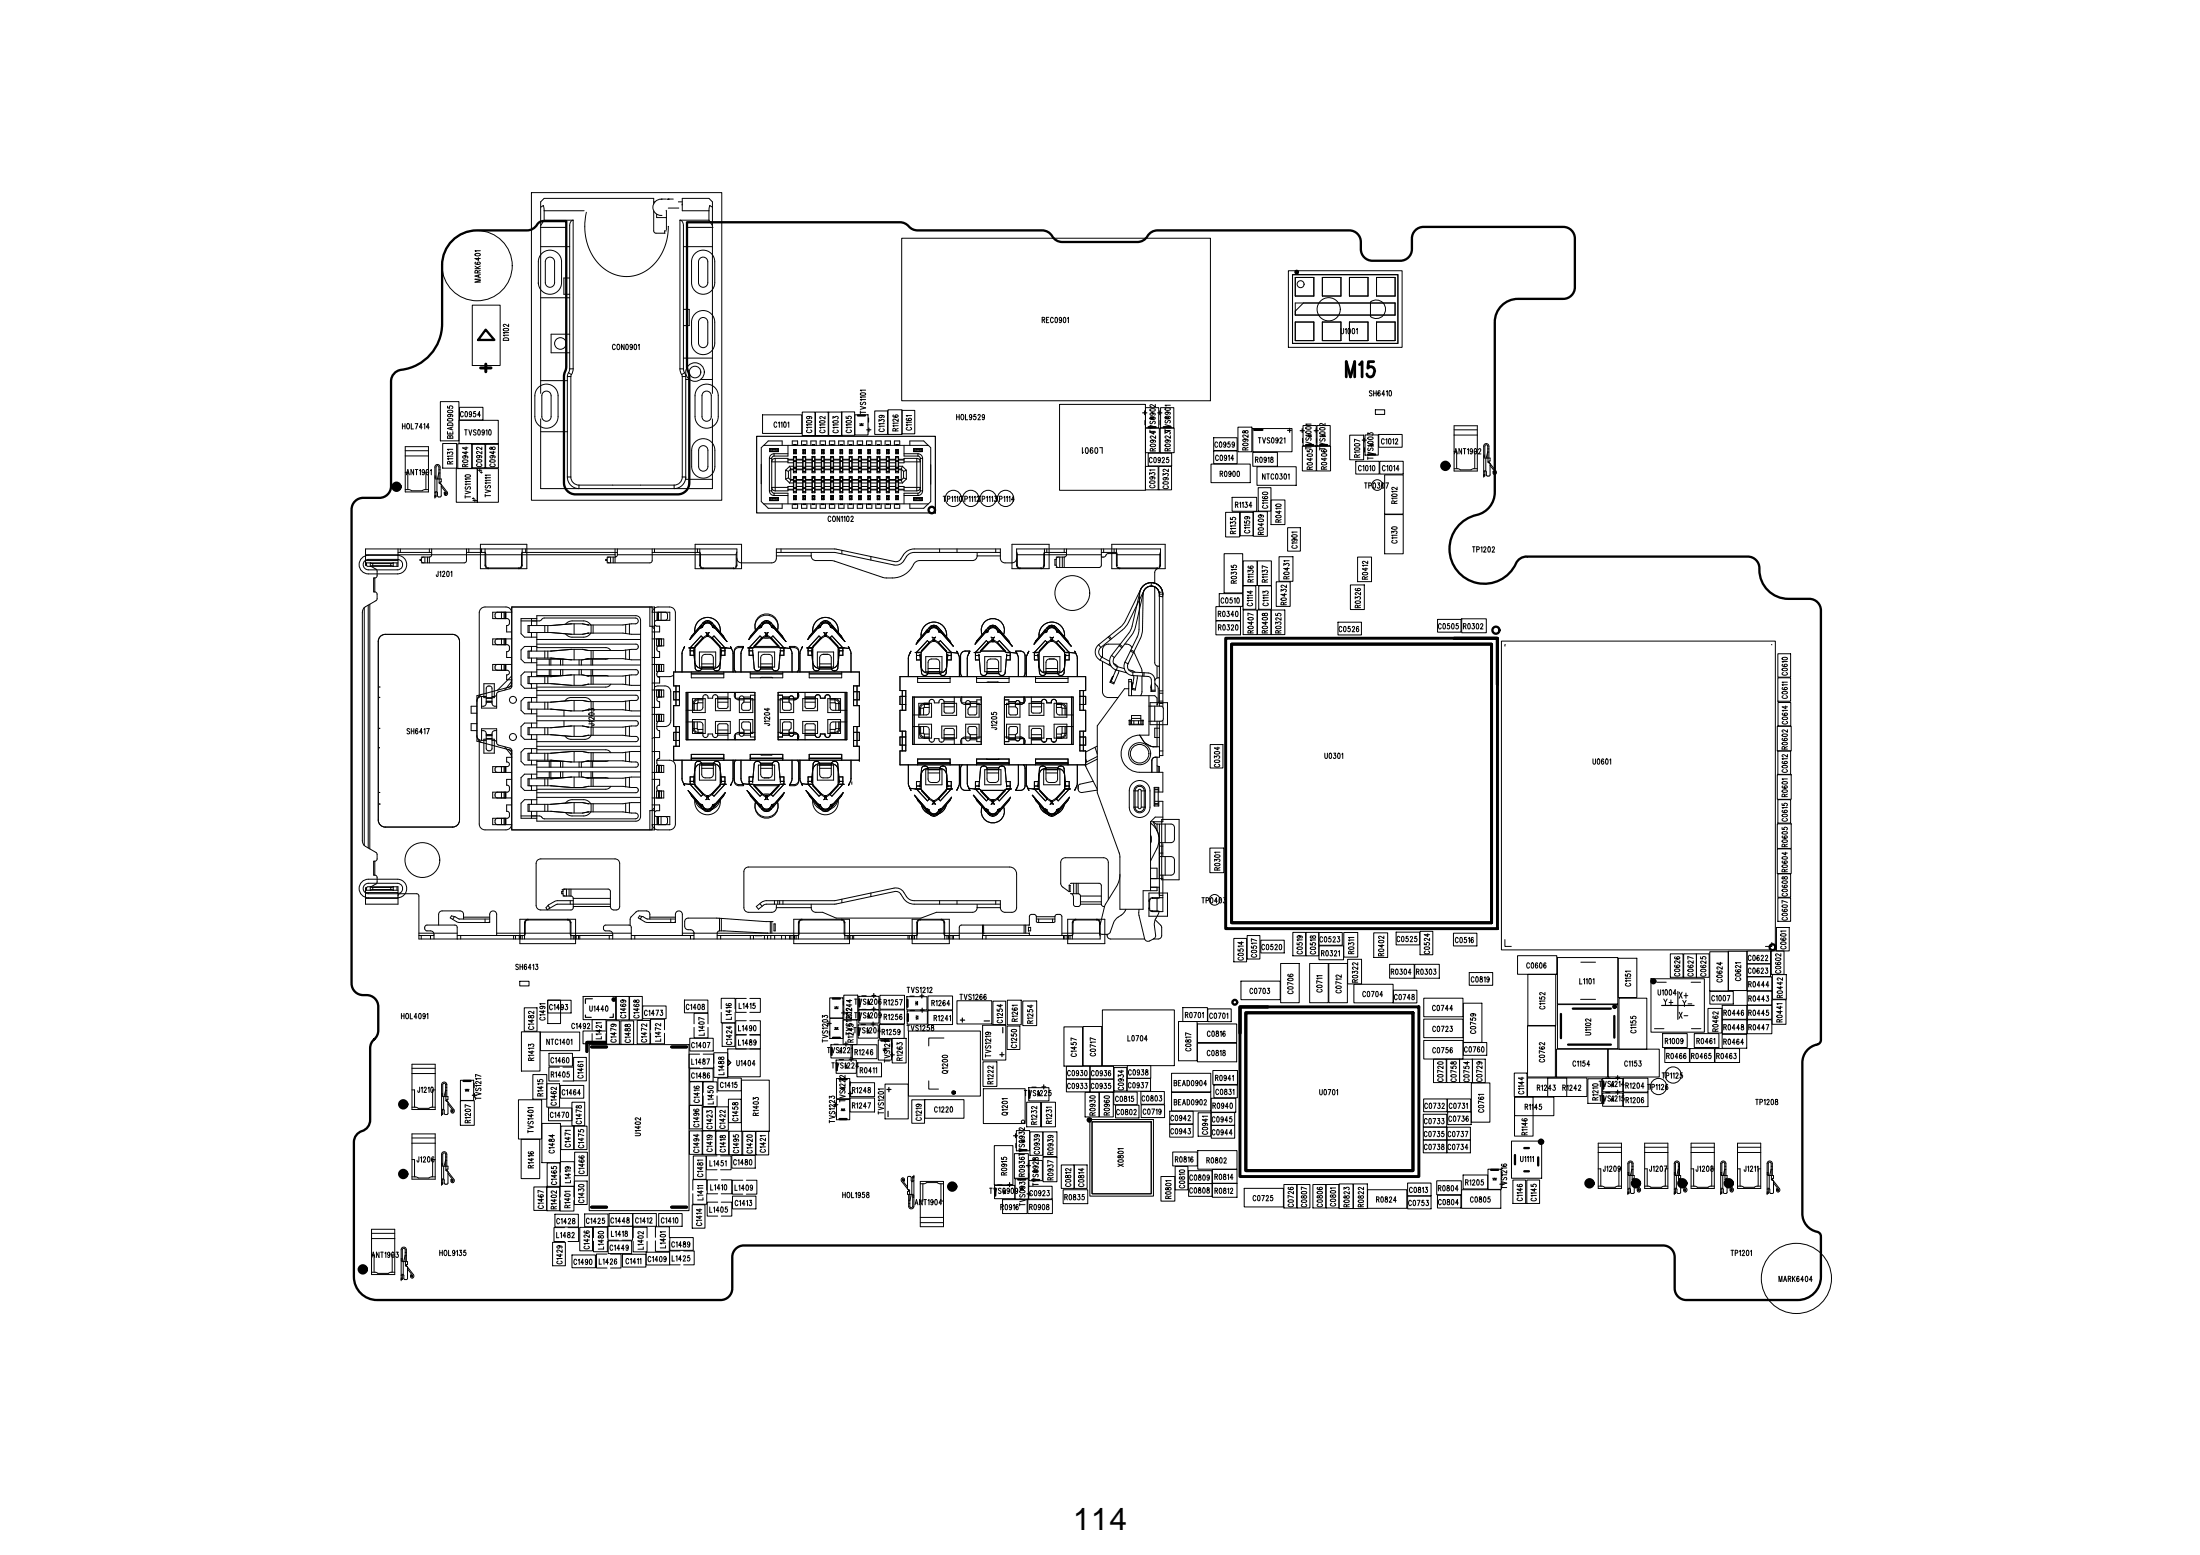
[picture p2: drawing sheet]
<svg xmlns="http://www.w3.org/2000/svg" width="297mm" height="210mm" viewBox="0 0 297 210" stroke-linecap="round" stroke-linejoin="round" font-family="sans-serif">
<path d="M60.8 32.8a4.7 4.7 0 0 1 3.6-1.7h6.8a1.71 1.71 0 0 0 1.5-1l.6-.3h3.2v19.7l-.4 1.3v14.4a1.57 1.57 0 0 0 1.6 1.5h13.8a1.57 1.57 0 0 0 1.6-1.5v-14.4l-.3-1.3v-19.5h28.7a1.82 1.82 0 0 1 1.4 .8l.6 .3h.4h16.8a1.82 1.82 0 0 1 1.6 1.1l.7 .4 .4 .1h10.2a1.82 1.82 0 0 0 1.6-1.1l.7-.4 .4-.1h25.9a1.57 1.57 0 0 1 1.5 1.6 2.13 2.13 0 0 0 .7 2.2l.4 .2 .5 .1h3.8a1.57 1.57 0 0 0 1.5-1.6v-1.4a1.57 1.57 0 0 1 1.6-1.6h18.9a1.57 1.57 0 0 1 1.5 1.6v6.6a1.57 1.57 0 0 1-1.5 1.5h-6.1a3.1 3.1 0 0 0-3.2 3.2v23a3.1 3.1 0 0 1-2.4 3 4.7 4.7 0 0 0-2.5 7.7 4.7 4.7 0 0 0 8-1.5 1.57 1.57 0 0 1 1.2-.6h29.9a1.59 1.59 0 0 1 1.5 1.8 3.9 3.9 0 0 0 4 3.9h2.8a1.57 1.57 0 0 1 1.6 1.6v58l-.3 .5-.2 .1a2.51 2.51 0 0 0-2.1 2.5v20.3a2.66 2.66 0 0 0 2.3 2.6l.3 .5v5.5a3.1 3.1 0 0 1-3.2 3.1h-15a1.57 1.57 0 0 1-1.6-1.6v-4.2a1.57 1.57 0 0 0-1.6-1.6h-124.1a1.57 1.57 0 0 0-1.5 1.6v4.2a1.57 1.57 0 0 1-1.6 1.6h-46.4a3.1 3.1 0 0 1-3.1-3.1v-18.2a1.77 1.77 0 0 1 1.4-1.7 1.57 1.57 0 0 0 .8-1.3v-9.7a1.82 1.82 0 0 1 .8-1.5l.2-.6 .1-.3v-3.2a1.66 1.66 0 0 0-2.1-1.6 1.57 1.57 0 0 1-1.5-1.5v-64a1.57 1.57 0 0 1 1.5-1.6h2.2a1.57 1.57 0 0 0 1.6-1.6v-14.1a1.57 1.57 0 0 1 1.4-1.6 6.3 6.3 0 0 0 5.5-6.2v-7.9a4.7 4.7 0 0 1 1.1-3zM65.6 44.5l1.1 1.4h-2.1zM169.3 58h1.1M112.4 134.8h1M122.6 136.9v.9M211.7 141h5.8" fill="none" stroke="#000" stroke-width=".31"/>
<g fill="none" stroke="#000" stroke-width=".14">
<path d="M121.7 32.2h41.7v21.9h-41.7zM63.8 41.2h3.7v8.1h-3.7zM65.6 60h1.7v3.1h-1.7zM108.2 59.5h.7M108.3 55.6h1.7v3.2h-1.7zM119.9 55.3h1.9v3.3h-1.9zM121.8 55.4h1.7v3.2h-1.7zM143.1 54.6h11.6v11.6h-11.6zM154.7 55h1.7v2.8h-1.7zM155.3 56.5h.5M155.3 56.4l.4-.1 .3 .1a.42 .42 0 0 1-.7 0zM155.3 55.2h.4l.3 .1a.42 .42 0 0 1-.7 0z"/>
<path d="M155.3 56.3h.5l-.3 .2zM155.4 56.9l-.1 .1 .1 .2h.1l.1-.2a.19 .19 0 0 1 .3-.1 .19 .19 0 0 1 0 .3M155.5 55.7l.2 .1a.18 .18 0 0 1-.2 .3 .18 .18 0 0 1-.1-.3h.5l.1 .1-.1 .1M156 54.6v.3l-.5-.3a.16 .16 0 0 0-.2 .1 .16 .16 0 0 0 .1 .2M156.7 57.8h1.8v3.3h-1.8zM156.7 55h1.8v2.8h-1.8zM163.9 59.1h3.1v1.7h-3.1zM169.1 57.8h5.3v3.2h-5.3zM175.9 57.4h1.8v2.8h-1.8zM177.8 57.4h1.8v2.8h-1.8zM182.2 58.7h1.9v3.4h-1.9zM185.7 55.3h1.3v.6h-1.3z"/>
<path d="M186.2 58.6h3.1v1.8h-3.1zM62.5 63v-.2l.1-.1h.2v.3M62.9 60.3v.4l-.4-.2M62.9 60.9v.4l-.4-.2M103.1 68h22.3M103.1 60.1h22.3M115.7 68.6h.8M117 68.6h.7M118.3 68.6h.7M154.7 63h1.7v3.1h-1.7zM155 61.2h3.2v1.7h-3.2zM156 60.5l-.4 .2"/>
<path d="M156.5 63h1.7v3.1h-1.7zM163.5 62.6h5.3v2.6h-5.3zM163.9 60.9h3.1v1.7h-3.1zM165.3 74.7h2.5v5.3h-2.5zM166.4 67.1h3.3v1.9h-3.3zM167.8 79.1h1.8v3.1h-1.8zM167.8 75.7h1.9v3.3h-1.9zM169.1 61.1h3.4v1.8h-3.4zM169.7 63h5.3v2.5h-5.3zM169.8 75.7h1.9v3.3h-1.9zM169.9 65.8h1.7v3.2h-1.7zM169.9 79.1h1.8v3.1h-1.8z"/>
<path d="M171.6 67.5h1.9v3.3h-1.9zM176.8 63.4v-.3h-.3v.3h.7M177.2 63l-.4 .2M183 62.3h3.2v1.7h-3.2zM183.3 75.2h1.9v3.3h-1.9zM186.3 62.3h3.2v1.7h-3.2zM187 69.5h2.5v5.3h-2.5zM187 64.1h2.5v5.3h-2.5zM167.8 82.3h1.9v3.4h-1.9zM240 114.6h1.8v3.3h-1.8zM56.6 126.8h91.9M70.4 139.3h2.5v5.3h-2.5z"/>
<path d="M78.7 134.5h4.4v3.1h-4.4zM79.3 138.3v-.1a.16 .16 0 0 1 .3 0 .16 .16 0 0 1 0 .2l-.3 .5h.3M79.6 135.8v.5l.2 .2 .1-.1 .1-.6M79.9 139v-1.4h1.9v1.4M80.2 135.9l.1-.1v.7M81.2 138.1h-.7l.1 .1M81.2 138.4v.4l-.5-.3a.16 .16 0 0 0-.2 0 .16 .16 0 0 0 .1 .2M81.9 137.8h1.7v3.1h-1.7zM83.8 137.8h1.7v3.2h-1.7zM87.8 139v-1.4h1.9v1.4M87.8 139.5v1.4h1.9v-1.4M93.7 138.2v-1.4h1.9v1.4"/>
<path d="M93.7 138.7v1.4h1.9v-1.4M97.5 138.1h1.7v3.1h-1.7zM98 137.6h.7M100.8 139.7h-1.5v1.9h1.5M100.8 137.8h-1.5v1.9h1.5M101.2 139.7h1.5v1.9h-1.5M101.2 137.8h1.5v1.9h-1.5M112 134.7h1.8v2.7h-1.8zM112.7 135.9h.5M112.7 136.2l.2-.3 .3 .3zM115.9 134.5h2.8v1.8h-2.8zM119.7 139.1l.1-.2v.8"/>
<path d="M120 139.1l.1-.1a.16 .16 0 0 1 .2 0 .16 .16 0 0 1 0 .2l-.3 .5h.4M120.9 138.9h-.2l-.1 .4a.19 .19 0 0 1 .3 0 .19 .19 0 0 1 0 .3 .19 .19 0 0 1-.3-.1M121.5 139.2l-.1 .2a.18 .18 0 0 1-.2-.2 .18 .18 0 0 1 .3-.1l-.1 .5-.1 .1-.1-.1M122.5 136.5h2.7v1.8h-2.7zM123.7 137.3l.2-.2v.5zM123.7 137.1v.5M129.2 135.1h4.7v3.1h-4.7zM134.1 135.1h1.7v3.2h-1.7zM143.7 138.6h2.5v5.3h-2.5zM146.2 138.6h2.5v5.3h-2.5zM159.1 137.9h2.5v5.3h-2.5zM162.3 121.2h.3"/>
<path d="M162.4 121.2v.7M165.2 121.2h.3l-.2 .2a.22 .22 0 0 1 .2 .4 .2 .2 0 0 1-.3 0M166.6 126.7h1.7v3.1h-1.7zM168.4 126.3h1.7v3.2h-1.7zM174.6 125.9h1.7v3.1h-1.7zM176.9 127.3v.2l.3 .1a.19 .19 0 0 1 .1-.3 .19 .19 0 0 1 .2 0 .19 .19 0 0 1 0 .3M176.9 127.9l.4-.1 .3 .2a.42 .42 0 0 1-.7 0zM176.9 126.4v.2h.3a.23 .23 0 0 1 .2-.3 .23 .23 0 0 1 .2 .3 .29 .29 0 0 1-.3 0 .29 .29 0 0 1-.1-.2zM177.1 128.4a.2 .2 0 0 0-.2 .3 .2 .2 0 0 0 .3 .1h.2a.2 .2 0 0 0 .2-.1 .2 .2 0 0 0-.1-.3M177.6 126.9h-.7l.1 .1M181.4 125.9h1.9v3.3h-1.9zM182.8 126.5h-.7l.1 .2"/>
<path d="M185.5 125.9h1.9v3.3h-1.9zM191.7 125.7h1.8v3.2h-1.8zM224.5 139.5h3.3v1.9h-3.3zM225.5 128.8h1.7v3.1h-1.7zM227.3 128.8h1.7v3.1h-1.7zM228.3 132.6h1.3M228.8 139.5h3.3v1.9h-3.3zM229 128.8h1.8v3.1h-1.8zM230.8 128.5h2.6v5.3h-2.6zM231.5 134.6a.2 .2 0 0 0-.3-.2 .2 .2 0 0 0-.1 .3v.1a.2 .2 0 0 0 .1 .3 .2 .2 0 0 0 .3-.2M232.5 139.6h3.3v1.9h-3.3zM232.5 137.7h3.4v1.8h-3.4z"/>
<path d="M233.4 128.4h2.5v5.3h-2.5zM235.9 137.7h3.3v1.8h-3.3zM238.7 132.5v.7M239.8 130.5l.3-.1 .3 .2a.42 .42 0 0 1-.7 0zM239.8 129.9l-.1 .1a.43 .43 0 0 0 .7 0 .21 .21 0 0 0-.2-.1 .21 .21 0 0 0-.2 .2l.2 .1M240 132.7h.7M240 121.2h1.8v3.2h-1.8zM240.6 127.7a.2 .2 0 0 0-.2 .3 .2 .2 0 0 0 .3 .1h.2a.2 .2 0 0 0 .2-.1 .2 .2 0 0 0-.1-.3M240.7 132v.3l-.5-.3a.16 .16 0 0 0-.2 .1 .16 .16 0 0 0 .1 .2M64.9 145.3l-.7-.3v.4M71.9 145.1h1.9v3.3h-1.9zM73.2 151.6h2.5v5.3h-2.5z"/>
<path d="M74.4 144.7v.7M75.5 144h-1.4v1.9h1.4M75.7 152h1.8v3.2h-1.8zM76 144h1.4v1.9h-1.4M76.5 142.8h.1a.42 .42 0 0 1 0 .7l-.1-.3zM77 159.4v.3M77.4 142.7h1.8v3.2h-1.8zM77.5 152h1.8v3.2h-1.8zM77.6 155.5h1.7v3.2h-1.7zM78 151.3a.2 .2 0 0 0-.2 .3 .2 .2 0 0 0 .3 .1h.1a.2 .2 0 0 0 .3-.1 .2 .2 0 0 0-.2-.3M78.4 147.6h-.4l.2-.5v.7M93.6 156h1.7v3.2h-1.7z"/>
<path d="M93.7 145a.2 .2 0 0 0-.2-.2 .2 .2 0 0 0-.1 .3v.2a.2 .2 0 0 0 .1 .2 .2 .2 0 0 0 .2-.1M94.5 142.3h-1.5v1.9h1.5M94.9 152.7h1.7v3.1h-1.7zM94.9 147.5v-1.5h1.9v1.5M94.9 147.9v1.5h1.9v-1.5M94.9 142.3h1.5v1.9h-1.5M95.6 152a.2 .2 0 0 0-.2 .2 .2 .2 0 0 0 .3 .2h.2a.2 .2 0 0 0 .3-.2 .2 .2 0 0 0-.2-.2M96.4 143.5v-1.4h1.9v1.4M96.4 144v1.4h1.9v-1.4M96.7 152.7h1.7v3.2h-1.7zM96.9 159.3h-1.4v1.8h1.4M97.4 152a.2 .2 0 0 0-.2 .2 .2 .2 0 0 0 .3 .1h.1a.2 .2 0 0 0 .3-.1 .2 .2 0 0 0-.2-.2"/>
<path d="M97.4 159.3h1.4v1.8h-1.4M97.6 146.3a.2 .2 0 0 0-.2-.2 .2 .2 0 0 0-.1 .3v.1a.2 .2 0 0 0 .1 .3 .2 .2 0 0 0 .2-.2M98.8 156h3.2v1.7h-3.2zM99.5 146.1h-.3v.3a.19 .19 0 0 1 .3 .1 .19 .19 0 0 1-.1 .2 .19 .19 0 0 1-.2 0M100.1 145.8h3.8v6.9h-3.8zM100.3 152.7h1.7v3.2h-1.7zM100.3 159.3h-1.4v1.9h1.4M100.8 159.3h1.4v1.9h-1.4M102.1 152.7h1.7v3.2h-1.7zM112.9 143.1h2.7v1.8h-2.7zM114.8 148.2h3.3v1.9h-3.3zM114.8 146.2h3.3v1.8h-3.3z"/>
<path d="M115.1 141h3.3v1.9h-3.3zM115.7 143.5h3.3v1.9h-3.3zM119.3 148.5h-.7l.1 .1M119.3 147.9v.4l-.4-.3a.16 .16 0 0 0-.3 0 .16 .16 0 0 0 .1 .2h.1M119.4 143v.4M119.4 143.2h.7M119.5 146.3h3.1v4.7h-3.1zM124.9 148.4h5.3v2.5h-5.3zM132.8 147h5.6v4.7h-5.6zM133.1 142.3v.4M134.3 154.6h2.5v5.3h-2.5zM137 155.7h1.8v3.3h-1.8z"/>
<path d="M137.6 155.7v.3M138.6 148.8h1.9v3.3h-1.9zM138.9 146.8h2.7v1.8h-2.7zM139.6 154v-.3l.3 .2a.2 .2 0 0 1 .3-.2 .2 .2 0 0 1 0 .4M139.7 154.9l.3-.1 .4 .2a.42 .42 0 0 1-.8 0zM139.8 155.4a.2 .2 0 0 0-.2 .3 .2 .2 0 0 0 .3 .1h.2a.2 .2 0 0 0 .2-.1 .2 .2 0 0 0-.1-.3M139.9 153.2h.1a.18 .18 0 0 1-.2 .3 .18 .18 0 0 1-.1-.3h.6l.1 .2-.2 .1M139.9 154.3l.1 .1a.18 .18 0 0 1-.2 .2 .18 .18 0 0 1-.1-.3l.6 .1 .1 .1-.2 .1M140.6 148.8h1.9v3.3h-1.9zM144 143.9h3.1v1.7h-3.1zM144 145.7h3.1v1.7h-3.1zM144 159.8a.2 .2 0 0 0-.1 .2 .2 .2 0 0 0 .2 .2h.2a.2 .2 0 0 0 .3-.2 .2 .2 0 0 0-.2-.2"/>
<path d="M144.5 144.7a.2 .2 0 0 0-.2-.2 .2 .2 0 0 0-.2 .3v.1a.2 .2 0 0 0 .2 .3 .2 .2 0 0 0 .2-.2M144.5 146.4a.2 .2 0 0 0-.2-.2 .2 .2 0 0 0-.2 .3v.2a.2 .2 0 0 0 .2 .3 .2 .2 0 0 0 .2-.2M144.8 144.5h.1a.42 .42 0 0 1 0 .7l-.2-.3zM144.8 146.3l.1-.1a.42 .42 0 0 1 0 .8l-.2-.4zM145.6 144.7v.2a.18 .18 0 0 1-.3-.2 .18 .18 0 0 1 .3-.1v.6h-.2l-.1-.1M145.6 146.5v.1a.18 .18 0 0 1-.3-.2 .18 .18 0 0 1 .3-.1v.6l-.2 .1-.1-.1M145.9 144.5h.3l-.2 .3a.2 .2 0 0 1 .2 .3 .2 .2 0 0 1-.3 0M145.9 146.2h.3l-.2 .3a.2 .2 0 0 1 .2 .3 .2 .2 0 0 1-.3 0M146.5 146.2h.3l-.2 .3a.2 .2 0 0 1 .2 .3 .2 .2 0 0 1-.4 0M146.5 144.5h.1a.42 .42 0 0 1 0 .7l-.2-.3zM147.2 145.7h3.1v1.7h-3.1zM148 146.3l.1-.1a.42 .42 0 0 1 0 .8l-.2-.4z"/>
<path d="M148.8 146.5l-.1 .1a.18 .18 0 0 1-.2-.2 .18 .18 0 0 1 .3-.1l-.1 .6-.1 .1-.1-.1M150.4 147.4h3.1v1.7h-3.1zM152.2 145.6h3.1v1.7h-3.1zM154 147.3h3.2v1.8h-3.2zM155.5 149.7h.4M157.9 150h3.2v1.7h-3.2zM157.9 151.8h3.2v1.7h-3.2zM158.2 147.5h5.3v2.5h-5.3zM158.2 144.9h5.3v2.5h-5.3zM158.3 155.5h3.4v1.9h-3.4zM158.5 148.8h.3l.1 .1-.1 .2h-.3M158.7 157.4h1.7v3.2h-1.7z"/>
<path d="M159.1 149.1h.3M159.1 148.8h.2M173.3 159.9h1.8v3.2h-1.8zM175.1 159.9h1.8v3.2h-1.8zM177.3 159.9h1.7v3.2h-1.7zM179.1 159.9h1.7v3.2h-1.7zM180.8 159.8h1.9v3.3h-1.9zM193.8 141.6a.2 .2 0 0 0-.2-.2 .2 .2 0 0 0-.2 .3v.2a.2 .2 0 0 0 .2 .2 .2 .2 0 0 0 .2-.1M195.4 153.9h3.1v1.7h-3.1zM195.4 152.2h3.1v1.7h-3.1zM195.4 148.3h3.2v1.8h-3.2zM195.5 150.1h3.1v1.7h-3.1z"/>
<path d="M196.7 154.5h.3M196.7 152.7h.3M196.8 150.7h.3M196.8 148.9h.4M197.5 158.6h3.4v1.9h-3.4zM197.6 140.7h3.1v1.8h-3.1zM197.8 152.7h.4M204.3 159.3h1.7v3.1h-1.7zM204.5 148.1h5.3v2.5h-5.3zM206.1 159.3h1.8v3.1h-1.8zM206.2 145.5h5.3v2.5h-5.3zM209 145.5h5.3v2.5h-5.3z"/>
<path d="M210.2 141.6h6.9v3.8h-6.9zM214.4 145.6h1.9v3.3h-1.9zM216.4 147.5h2.7v1.8h-2.7zM217.1 141.6h6.9v3.8h-6.9zM219.2 145.5h3.3v1.9h-3.3zM219.2 147.5h3.3v1.9h-3.3zM222.5 146.4h.3M224.8 141.5h3.3v1.9h-3.3zM228.2 141.5h3.3v1.9h-3.3zM231.5 141.5h3.4v1.9h-3.4zM231.8 142.5h.3v-.3h-.3v.7M232 142.5l.1 .4"/>
<path d="M232.4 142.2h.1a.42 .42 0 0 1 0 .7l-.1-.3zM233.3 142.7h-.4l.3-.5v.7M233.8 142.3l-.1-.1a.44 .44 0 0 0 0 .7 .21 .21 0 0 0 .1-.2 .21 .21 0 0 0-.2-.2l-.1 .2M234.1 142.2h.3l-.1 .3a.2 .2 0 0 1 .1 .3 .2 .2 0 0 1-.3 0M74.6 167.7h1.7v3.2h-1.7zM76.2 165.7h-1.4v1.9h1.4M76.7 165.7h1.4v1.9h-1.4M77.2 169.4h3.2v1.7h-3.2zM80.1 167.1v-1.5h1.9v1.5M80.1 167.5v1.5h1.9v-1.5M82 169.3h-1.5v1.9h1.5M82.1 167.5h3.2v1.7h-3.2z"/>
<path d="M82.4 169.3h1.5v1.9h-1.5M83.5 165.5h-1.4v1.9h1.4M84 165.5h1.4v1.9h-1.4M84 169.3h3.2v1.7h-3.2zM85.5 167.1v-1.4h1.9v1.4M85.5 167.6v1.4h1.9v-1.4M86.2 164.6a.2 .2 0 0 0-.3-.2 .2 .2 0 0 0-.1 .3v.1a.2 .2 0 0 0 .1 .3 .2 .2 0 0 0 .3-.2M86.4 164.5l.1-.1v.7M87.1 164.9h-.3l.2-.5v.7M87.2 169h3.2v1.8h-3.2zM87.4 164.5l.1-.1v.7M87.7 164.6l.1-.2a.16 .16 0 0 1 .2 0 .16 .16 0 0 1 0 .3l-.3 .4h.4"/>
<path d="M88.5 167v-1.4h1.9v1.4M88.5 167.5v1.4h1.9v-1.4M89.7 164.6a.2 .2 0 0 0-.3-.2 .2 .2 0 0 0-.1 .3v.1a.2 .2 0 0 0 .1 .3 .2 .2 0 0 0 .3-.2M89.9 164.5l.1-.1v.7M90.4 167.1h3.2v1.7h-3.2zM90.6 164.9h-.4l.3-.5v.7M90.8 169.5v.7h.3M90.8 164.5l.2-.1v.7M91.3 164.4a.42 .42 0 0 1 0 .7l-.1-.3zM91.3 169.6l.1-.1v.7M91.8 168.9h-1.4v1.8h1.4M92 170h-.4l.3-.5v.7"/>
<path d="M92.2 169.7l.1-.1a.16 .16 0 0 1 .2-.1 .16 .16 0 0 1 0 .3l-.3 .4h.4M92.3 168.9h1.4v1.8h-1.4M93.1 169.5h-.2l-.1 .3a.2 .2 0 0 1 .3 .1 .2 .2 0 0 1 0 .2 .2 .2 0 0 1-.3 0M98.9 161.5h3.2v1.7h-3.2zM101.2 162h.3l-.2 .3a.2 .2 0 0 1 .2 .3 .2 .2 0 0 1-.3 0M127 162.1h.4M134.3 160h2.7v1.8h-2.7zM135.4 161.9h3.3v1.9h-3.3zM137.7 162.6h.7M138.8 161.9h3.3v1.9h-3.3zM138.9 160.1h3.2v1.8h-3.2zM190.6 162.2a.2 .2 0 0 0-.3-.2 .2 .2 0 0 0-.1 .3v.2a.2 .2 0 0 0 .1 .2 .2 .2 0 0 0 .3-.1"/>
<path d="M190.7 160.4a.2 .2 0 0 0-.3-.1 .2 .2 0 0 0-.1 .2v.2a.2 .2 0 0 0 .1 .3 .2 .2 0 0 0 .3-.2M194.2 160h.2l.2 .2-.1 .1-.3 .1M197.3 160.6h5.3v2.5h-5.3zM202.7 160.3h.7"/>
<circle cx="64.4" cy="35.9" r="4.7"/>
<circle cx="128.7" cy="67.3" r="1.1"/>
<circle cx="131.1" cy="67.3" r="1.1"/>
<circle cx="133.4" cy="67.3" r="1.1"/>
<circle cx="135.8" cy="67.3" r="1.1"/>
<circle cx="138.1" cy="151.4" r=".22"/>
<circle cx="223.9" cy="146.7" r="1.1"/>
<circle cx="225.9" cy="145.1" r="1.1"/>
<circle cx="242.5" cy="172.6" r="4.7"/>
</g>
<g fill="none" stroke="#000" stroke-width=".16">
<path d="M102.2 58.9h24.1v10.3h-24.1zM154.3 55.7h.5M154.6 55.5v.5M154.6 56.8v.5M156.3 55.7h.6M156.6 55.5v.5M156.6 56.8v.5M173.8 58.1h.6M174.1 57.8v.6M79 137v.3h.8M80 134.8h-1v.6M117.7 134.4h.5"/>
<path d="M118 134.1v.6M129.7 137.7h.5M129.9 137.4v.6M119.9 150v.7M134.7 160h.6M136.1 159.9h.5M139.3 146.8h.6M140.7 146.7h.5M140.9 146.4v.6M216.8 147.5h.6M218.2 147.4h.5M218.4 147.2v.5"/>
</g>
<text font-size="56.5" x="42.3" y="121.9">J1201</text>
<text font-size="41.9" x="202.7" y="122.5">U0601</text>
<text font-size="41.6" x="71.7" y="61.7">CON0901</text>
<text font-size="39.6" x="165.3" y="120">U0301</text>
<text font-size="30.2" x="64.4" y="107.8">J1203</text>
<text font-size="27.7" x="90.9" y="106.6">J1204 J1205</text>
<text font-size="26.1" x="51" y="108">SH6417</text>
<text font-size="23.3" x="167.2" y="155.7">U0701</text>
<text font-size="23" x="79" y="160.2">U1402</text>
<text font-size="22" x="121.7" y="51">REC0901</text>
<text font-size="10.7" x="146.7" y="160">X0801</text>
<g font-size="10.6">
<text x="173.9" y="45.4">U1001</text>
<text x="102.1" y="67.9">CON1102</text>
</g>
<text font-size="8.9" x="122.6" y="146.7">Q1200</text>
<text font-size="7.9" x="148.8" y="142.9">L0704</text>
<text font-size="7.3" x="222.8" y="138.3">U1004</text>
<g font-size="7.2">
<text x="194.4" y="63.4">ANT1902</text>
<text x="52.8" y="66.3">ANT1901</text>
<text x="53.7" y="149.6">J1210</text>
<text x="53.7" y="159">J1206</text>
<text x="213.9" y="160.3">J1209</text>
<text x="220.2" y="160.3">J1207J1208J1211</text>
<text x="121.6" y="164.8">ANT1904</text>
<text x="48.3" y="171.9">ANT1903</text>
</g>
<g font-size="7">
<text x="206.2" y="137.5">C1152</text>
<text x="218.6" y="140.7">C1155</text>
<text x="206.2" y="144.4">C0762</text>
</g>
<text font-size="6.3" x="210.2" y="134.7">L1101</text>
<text font-size="6.2" x="210.2" y="140.7">U1102</text>
<g font-size="5.4">
<text x="59.4" y="58.8">BEAD0905</text>
<text x="172.9" y="134.6">C0706 C0711</text>
<text x="179.4" y="134.6">C0712</text>
<text x="218.5" y="133.9">C1151</text>
<text x="197.5" y="140">C0759</text>
<text x="70" y="153">TVS1401</text>
<text x="198.6" y="150.8">C0761</text>
<text x="204.4" y="152.6">R1146</text>
<text x="70.3" y="158.4">R1416</text>
<text x="204" y="158.3">U1111</text>
</g>
<text font-size="4.8" x="132.6" y="142.5">TVS1219</text>
<text font-size="4.7" x="61.6" y="67.2">TVS1110TVS1111</text>
<text font-size="4.2" x="144.8" y="206.6">114</text>
<text font-size="3.8" x="98.2" y="144.8">U1404</text>
<g font-size="3.4">
<text x="59.7" y="62.8">R1131</text>
<text x="61.8" y="62.8">R0944</text>
<text x="154.6" y="60.7">R0924</text>
<text x="167.1" y="60.5">R0928</text>
<text x="175.8" y="63.1">R0405R0406</text>
<text x="169.2" y="71.9">R0409</text>
<text x="165.4" y="72">R1135</text>
<text x="172.3" y="81.4">R0432</text>
<text x="172.7" y="78">R0431</text>
<text x="182.3" y="81.8">R0326</text>
<text x="169.7" y="85.2">R0408R0325</text>
<text x="239.9" y="100.9">R0602</text>
<text x="239.9" y="107.5">R0601</text>
<text x="163.3" y="117.4">R0301</text>
<text x="239.9" y="114.1">R0605</text>
<text x="97.3" y="137.6">L1416</text>
<text x="113.9" y="137.2">R1244</text>
<text x="136" y="137.9">R1261</text>
<text x="181.9" y="132.4">R0322</text>
<text x="239.2" y="137.8">R0441</text>
<text x="239.3" y="134.4">R0442</text>
<text x="113.8" y="140.6">R1245</text>
<text x="120.4" y="143">R1263</text>
<text x="138.1" y="138">R1254</text>
<text x="230.6" y="139">R0462</text>
<text x="132.7" y="146.2">R1222</text>
<text x="62.1" y="151.5">R1207</text>
<text x="146.5" y="150.3">R0930</text>
<text x="148.4" y="150.3">R0960</text>
<text x="75.6" y="159.7">L1419</text>
<text x="140.8" y="159.1">R0937</text>
<text x="156.7" y="161.7">R0801</text>
<text x="75.6" y="163">R1401</text>
<text x="93.5" y="162.1">L1411</text>
<text x="182.7" y="162.7">R0822</text>
</g>
<g font-size="3.2">
<text x="61.9" y="59.5">TVS0910</text>
<text x="110.1" y="58.4">C1102</text>
<text x="111.9" y="58.4">C1103</text>
<text x="113.6" y="58.3">C1105</text>
<text x="118.1" y="58.2">C1139</text>
<text x="63.7" y="62.7">C0922</text>
<text x="167.4" y="71.9">C1159</text>
<text x="173.8" y="74">C1901</text>
<text x="240" y="91">C0610</text>
<text x="240" y="94.2">C0611</text>
<text x="240" y="97.6">C0614</text>
<text x="163.4" y="103.3">C0304</text>
<text x="240" y="104.1">C0612</text>
<text x="240" y="110.7">C0615</text>
<text x="240" y="120.7">C0608</text>
<text x="176.3" y="128.6">C0518</text>
<text x="239.1" y="131.1">C0602</text>
<text x="239.8" y="127.9">C0601</text>
<text x="83.2" y="137.3">C1469</text>
<text x="85" y="137.3">C1468</text>
<text x="70.7" y="138.8">C1482</text>
<text x="86" y="140.5">C1472</text>
<text x="135.9" y="141.2">C1250</text>
<text x="73.8" y="149">C1462</text>
<text x="93.1" y="148.8">C1416</text>
<text x="150.4" y="146.9">C0934</text>
<text x="193.5" y="145.7">C0720</text>
<text x="195.3" y="145.7">C0758C0754C0729</text>
<text x="204.4" y="147.6">C1144</text>
<text x="77.2" y="151.5">C1478</text>
<text x="93" y="155.4">C1494</text>
<text x="93" y="152">C1496</text>
<text x="94.8" y="152.2">C1423C1422</text>
<text x="98.3" y="151.1">C1458</text>
<text x="98.4" y="155.4">C1495</text>
<text x="123.1" y="151.2">C1219</text>
<text x="139" y="155.5">C0939R0939</text>
<text x="161.7" y="153">C0941</text>
<text x="73.8" y="159.7">C1465</text>
<text x="143.3" y="160">C0812C0814</text>
<text x="72" y="163">C1467</text>
<text x="73.8" y="163">R1402</text>
<text x="77.5" y="162.2">C1430</text>
<text x="93.4" y="165.4">C1414</text>
<text x="78.2" y="168.4">C1426</text>
</g>
<text font-size="3.1" x="181.8" y="50.9">M15</text>
<g font-size="2.8">
<text x="115.4" y="58.3">TVS1101</text>
<text x="183.8" y="61.1">TVS1003</text>
<text x="111.6" y="139.9">TVS1203</text>
<text x="118.6" y="142.7">TVS1211</text>
<text x="62.2" y="148.2">TVS1217</text>
<text x="112.9" y="147.9">TVS1222</text>
<text x="112.5" y="150.8">TVS1223</text>
<text x="136.8" y="155">TVS0932</text>
<text x="137.1" y="161.5">TVS0931</text>
<text x="138.5" y="159.1">TVS0928</text>
<text x="200.9" y="160.2">TVS1216</text>
</g>
<g font-size="2.6">
<text x="163.5" y="64.8">R0900 NTC0301</text>
<text x="204.9" y="131.2">C0606</text>
<text x="182.8" y="135">C0704</text>
<text x="192.2" y="136.9">C0744</text>
<text x="161.6" y="143">C0818</text>
<text x="192.2" y="139.7">C0723</text>
<text x="192.2" y="142.6">C0756</text>
<text x="158.1" y="147.1">BEAD0904</text>
<text x="158.1" y="149.6">BEAD0902</text>
<text x="197.3" y="162.8">C0805</text>
</g>
<text font-size="2.5" x="66.3" y="50.2" transform="rotate(-90 66.3 50.2)">+</text>
<g font-size="2.2">
<text x="115.9" y="137.8">TVS1209</text>
<text x="122.4" y="136">TVS1212</text>
<text x="112.1" y="142.5">TVS1221</text>
<text x="115.8" y="139.8">TVS1204</text>
<text x="216.3" y="147.1">TVS1214</text>
</g>
<g font-size="2">
<text x="169.1" y="62.7">R0918</text>
<text x="187.6" y="131.8">R0304R0303</text>
<text x="99.3" y="136.4">L1415</text>
<text x="118.8" y="138">R1256</text>
<text x="118.8" y="136">R1257</text>
<text x="125.2" y="136.1">R1264</text>
<text x="159.7" y="137.7">R0701C0701</text>
<text x="235.9" y="135.4">R0443</text>
<text x="235.9" y="133.5">R0444</text>
<text x="224.4" y="141.2">R1009 R0461 R0464</text>
<text x="114.7" y="149.9">R1247</text>
<text x="114.7" y="147.8">R1248</text>
<text x="115.7" y="145.1">R0411</text>
<text x="163.5" y="149.9">R0940</text>
<text x="219.1" y="149.1">R1206</text>
<text x="219.1" y="147.2">R1204</text>
<text x="95.4" y="157.7">L1451C1480</text>
<text x="158.3" y="157.1">R0816</text>
<text x="95.4" y="163.9">L1405</text>
<text x="143.5" y="162.2">R0835</text>
</g>
<g font-size="1.8">
<text x="62" y="56.5">C0954</text>
<text x="155" y="62.7">C0925</text>
<text x="163.8" y="60.6">C0959</text>
<text x="163.8" y="62.4">C0914</text>
<text x="183" y="63.8">C1010C1014</text>
<text x="164.6" y="81.6">C0510</text>
<text x="180.6" y="85.5">C0526</text>
<text x="170.2" y="128.4">C0520</text>
<text x="178" y="127.4">C0523</text>
<text x="188.5" y="127.3">C0525</text>
<text x="196.2" y="127.5">C0516</text>
<text x="235.8" y="131.6">C0623</text>
<text x="235.8" y="129.9">C0622</text>
<text x="73.9" y="136.5">C1493</text>
<text x="86.7" y="137.3">C1473</text>
<text x="92.4" y="136.5">C1408</text>
<text x="188.1" y="135.2">C0748</text>
<text x="198.3" y="132.8">C0819</text>
<text x="230.8" y="135.3">C1007</text>
<text x="74.1" y="143.7">C1460</text>
<text x="78.7" y="140.7">C1492</text>
<text x="93.1" y="141.7">C1407</text>
<text x="197.5" y="142.2">C0760</text>
<text x="93.1" y="145.8">C1486</text>
<text x="152.1" y="147.1">C0937</text>
<text x="152.2" y="145.3">C0938</text>
<text x="163.9" y="148">C0831</text>
<text x="192.2" y="149.9">C0732C0731</text>
<text x="74" y="151.1">C1470</text>
<text x="150.6" y="150.7">C0802C0719</text>
<text x="157.9" y="151.5">C0942</text>
<text x="157.9" y="153.3">C0943</text>
<text x="163.5" y="153.4">C0944</text>
<text x="163.5" y="151.7">C0945</text>
<text x="192.1" y="153.7">C0735C0737</text>
<text x="192.1" y="155.4">C0738C0734</text>
<text x="192.1" y="151.9">C0733C0736</text>
<text x="138.9" y="161.6">C0923</text>
<text x="160.4" y="161.3">C0808R0812</text>
<text x="160.4" y="159.5">C0809R0814</text>
<text x="190" y="161.2">C0813 R0804</text>
<text x="190" y="163">C0753 C0804</text>
<text x="82.1" y="169">C1449</text>
<text x="90.4" y="168.6">C1489</text>
</g>
<g font-size="1.5">
<text x="185.2" y="66">TP0307</text>
<text x="163.2" y="122">TP0403</text>
</g>
<g font-size="1.3">
<text x="148.9" y="60.4" transform="rotate(-180 148.9 60.4)">L0901</text>
<text x="224.6" y="135.7">Y+</text>
<text x="226.7" y="137.5">X-</text>
<text x="226.7" y="134.8">X+</text>
<text x="227.2" y="135.9">Y-</text>
</g>
<g font-size="1.1">
<text x="64.9" y="38.1" transform="rotate(-90 64.9 38.1)">MARK6401</text>
<text x="68.7" y="45.9" transform="rotate(-90 68.7 45.9)">D1102</text>
<text x="82.7" y="47.2">CON0901</text>
<text x="184.9" y="53.5">SH6410</text>
<text x="54.3" y="57.9">HOL7414</text>
<text x="61.1" y="59.2" transform="rotate(-90 61.1 59.2)">BEAD0905</text>
<text x="104.5" y="57.7">C1101</text>
<text x="109.6" y="58.4" transform="rotate(-90 109.6 58.4)">C1109</text>
<text x="115" y="58.4" transform="rotate(-90 115 58.4)">C1105</text>
<text x="121.3" y="58.2" transform="rotate(-90 121.3 58.2)">R1126</text>
<text x="123.1" y="58.1" transform="rotate(-90 123.1 58.1)">C1161</text>
<text x="129.2" y="56.7">HOL9529</text>
<text x="169.9" y="59.8">TVS0921</text>
<text x="186.5" y="59.9">C1012</text>
<text x="54.9" y="64.1">ANT1901</text>
<text x="61.1" y="62.6" transform="rotate(-90 61.1 62.6)">R1131</text>
<text x="65.1" y="63" transform="rotate(-90 65.1 63)">C0922</text>
<text x="66.9" y="63" transform="rotate(-90 66.9 63)">C0948</text>
<text x="155.9" y="65.9" transform="rotate(-90 155.9 65.9)">C0931</text>
<text x="157.7" y="66" transform="rotate(-90 157.7 66)">C0932</text>
<text x="158" y="60.9" transform="rotate(-90 158 60.9)">R0923TVS0901</text>
<text x="176.4" y="60.5" transform="rotate(-90 176.4 60.5)">R0405</text>
<text x="177" y="60.6" transform="rotate(-90 177 60.6)">TVS1001</text>
<text x="178.3" y="60.5" transform="rotate(-90 178.3 60.5)">R0406</text>
<text x="178.9" y="60.8" transform="rotate(-90 178.9 60.8)">TVS1002</text>
<text x="183.4" y="63.6">C1010</text>
<text x="184.2" y="65.9">TP0307</text>
<text x="185.4" y="62" transform="rotate(-90 185.4 62)">TVS1003</text>
<text x="196.4" y="61.3">ANT1902</text>
<text x="66.2" y="67.1" transform="rotate(-90 66.2 67.1)">TVS1111</text>
<text x="127.3" y="67.7">TP1110TP1112TP1113TP1114</text>
<text x="166.8" y="68.5">R1134</text>
<text x="168.7" y="72" transform="rotate(-90 168.7 72)">C1159</text>
<text x="171.2" y="68.6" transform="rotate(-90 171.2 68.6)">C1160</text>
<text x="173" y="70.5" transform="rotate(-90 173 70.5)">R0410</text>
<text x="188.6" y="68" transform="rotate(-90 188.6 68)">R1012</text>
<text x="58.9" y="77.8">J1201</text>
<text x="188.6" y="73.3" transform="rotate(-90 188.6 73.3)">C1130</text>
<text x="198.8" y="74.5">TP1202</text>
<text x="164.5" y="83.2">R0340</text>
<text x="167" y="78.7" transform="rotate(-90 167 78.7)">R0315</text>
<text x="169.1" y="81.8" transform="rotate(-90 169.1 81.8)">C1114</text>
<text x="169.2" y="78.6" transform="rotate(-90 169.2 78.6)">R1136</text>
<text x="171.1" y="78.6" transform="rotate(-90 171.1 78.6)">R1137</text>
<text x="171.2" y="81.8" transform="rotate(-90 171.2 81.8)">C1113</text>
<text x="184.7" y="78.2" transform="rotate(-90 184.7 78.2)">R0412</text>
<text x="164.5" y="85.1">R0320</text>
<text x="169.2" y="85.4" transform="rotate(-90 169.2 85.4)">R0407</text>
<text x="171.1" y="85.4" transform="rotate(-90 171.1 85.4)">R0408</text>
<text x="194.2" y="84.9">C0505 R0302</text>
<text x="79.4" y="95.4" transform="rotate(-90 79.4 95.4)">J1203</text>
<text x="241.3" y="94.3" transform="rotate(-90 241.3 94.3)">C0611</text>
<text x="55" y="99.1">SH6417</text>
<text x="178.9" y="102.4">U0301</text>
<text x="241.3" y="110.9" transform="rotate(-90 241.3 110.9)">C0615</text>
<text x="241.3" y="117.7" transform="rotate(-90 241.3 117.7)">R0604</text>
<text x="241.3" y="124.2" transform="rotate(-90 241.3 124.2)">C0607</text>
<text x="69.6" y="130.9">SH6413</text>
<text x="167.9" y="129.6" transform="rotate(-90 167.9 129.6)">C0514</text>
<text x="169.7" y="129.2" transform="rotate(-90 169.7 129.2)">C0517</text>
<text x="175.8" y="128.8" transform="rotate(-90 175.8 128.8)">C0519</text>
<text x="178.4" y="129">R0321</text>
<text x="182.5" y="129.7" transform="rotate(-90 182.5 129.7)">R0322</text>
<text x="186.8" y="129" transform="rotate(-90 186.8 129)">R0402</text>
<text x="193" y="128.8" transform="rotate(-90 193 128.8)">C0524</text>
<text x="226.8" y="131.8" transform="rotate(-90 226.8 131.8)">C0626</text>
<text x="228.6" y="131.8" transform="rotate(-90 228.6 131.8)">C0627</text>
<text x="230.3" y="131.8" transform="rotate(-90 230.3 131.8)">C0625</text>
<text x="240.4" y="131.4" transform="rotate(-90 240.4 131.4)">C0602</text>
<text x="54.2" y="137.5">HOL4091</text>
<text x="73.6" y="137.7" transform="rotate(-90 73.6 137.7)">C1491</text>
<text x="79.6" y="136.5">U1440</text>
<text x="84.5" y="137.4" transform="rotate(-90 84.5 137.4)">C1469</text>
<text x="86.3" y="137.4" transform="rotate(-90 86.3 137.4)">C1468</text>
<text x="115.4" y="135.6">TVS1206</text>
<text x="115.4" y="137.4">TVS1209</text>
<text x="122" y="136.8">R1256</text>
<text x="122" y="134.8">R1257</text>
<text x="122.5" y="134">TVS1212</text>
<text x="126.1" y="137.8">R1241</text>
<text x="128.4" y="134.9">R1264</text>
<text x="160" y="137.4">R0701</text>
<text x="168.8" y="134.1">C0703</text>
<text x="213.3" y="132.8">L1101</text>
<text x="223.9" y="134.3">U1004</text>
<text x="232.5" y="132.6" transform="rotate(-90 232.5 132.6)">C0624</text>
<text x="232.8" y="137.1">R0446 R0445</text>
<text x="235" y="132.4" transform="rotate(-90 235 132.4)">C0621</text>
<text x="72.1" y="143.1" transform="rotate(-90 72.1 143.1)">R1413</text>
<text x="73.8" y="141">NTC1401</text>
<text x="83.2" y="140.7" transform="rotate(-90 83.2 140.7)">C1479</text>
<text x="85.1" y="140.7" transform="rotate(-90 85.1 140.7)">C1488</text>
<text x="89.2" y="140.5" transform="rotate(-90 89.2 140.5)">L1472</text>
<text x="93.4" y="143.7">L1487</text>
<text x="95.1" y="139.7" transform="rotate(-90 95.1 139.7)">L1407</text>
<text x="96.1" y="140.6">C1407</text>
<text x="98.8" y="141" transform="rotate(-90 98.8 141)">C1424</text>
<text x="99.5" y="143.9">U1404</text>
<text x="99.7" y="141.1">L1489</text>
<text x="99.7" y="139.2">L1490</text>
<text x="111.7" y="142.1">TVS1221</text>
<text x="111.8" y="140.7" transform="rotate(-90 111.8 140.7)">TVS1203</text>
<text x="115.4" y="142.4">R1246</text>
<text x="119.3" y="140" transform="rotate(-90 119.3 140)">TVS1211</text>
<text x="122.4" y="139.1">TVS1258</text>
<text x="135.4" y="138.1" transform="rotate(-90 135.4 138.1)">C1254</text>
<text x="145.3" y="142.6" transform="rotate(-90 145.3 142.6)">C1457</text>
<text x="147.9" y="142.5" transform="rotate(-90 147.9 142.5)">C0717</text>
<text x="160.8" y="141.9" transform="rotate(-90 160.8 141.9)">C0817</text>
<text x="163" y="139.9">C0816</text>
<text x="195.8" y="143.1" transform="rotate(-90 195.8 143.1)">C0758</text>
<text x="196.3" y="138.4">C0723</text>
<text x="199.2" y="143.1" transform="rotate(-90 199.2 143.1)">C0729</text>
<text x="212.4" y="143.9">C1154</text>
<text x="219.4" y="143.9">C1153</text>
<text x="220.9" y="139.4" transform="rotate(-90 220.9 139.4)">C1155</text>
<text x="224.8" y="140.9">R1009</text>
<text x="225" y="142.9">R0466 R0465</text>
<text x="232.7" y="139">R0448 R0447</text>
<text x="56.4" y="147.5">J1210</text>
<text x="73.3" y="147.9" transform="rotate(-90 73.3 147.9)">R1415</text>
<text x="74.4" y="145.4">R1405</text>
<text x="77.7" y="149" transform="rotate(-90 77.7 149)">C1478</text>
<text x="78.7" y="145.5" transform="rotate(-90 78.7 145.5)">C1461</text>
<text x="96.3" y="149" transform="rotate(-90 96.3 149)">L1450</text>
<text x="97.7" y="145.1" transform="rotate(-90 97.7 145.1)">L1488</text>
<text x="98.8" y="148.6" transform="rotate(-90 98.8 148.6)">C1458</text>
<text x="112.3" y="144.2">TVS1224</text>
<text x="113.2" y="144.9" transform="rotate(-90 113.2 144.9)">TVS1222</text>
<text x="127.9" y="144.9" transform="rotate(-90 127.9 144.9)">Q1200</text>
<text x="138.3" y="147.9">TVS1225</text>
<text x="147.3" y="147">C0935</text>
<text x="147.4" y="145.2">C0936</text>
<text x="150.6" y="148.7">C0815</text>
<text x="151.7" y="147.1" transform="rotate(-90 151.7 147.1)">C0934</text>
<text x="154.2" y="148.6">C0803</text>
<text x="163.1" y="145.7">BEAD0904</text>
<text x="178.2" y="147.8">U0701</text>
<text x="205.9" y="149.8">R1145</text>
<text x="207.6" y="147.2">R1243</text>
<text x="211" y="147.2">R1242</text>
<text x="215.8" y="148.5" transform="rotate(-90 215.8 148.5)">R1210</text>
<text x="215.9" y="146.7">TVS1214</text>
<text x="215.9" y="148.6">TVS1215</text>
<text x="222.5" y="147.1">TP1126</text>
<text x="224.4" y="145.5">TP1125</text>
<text x="237" y="149.1">TP1208</text>
<text x="63.5" y="151.6" transform="rotate(-90 63.5 151.6)">R1207</text>
<text x="74.8" y="155.6" transform="rotate(-90 74.8 155.6)">C1484</text>
<text x="77" y="154.8" transform="rotate(-90 77 154.8)">C1471</text>
<text x="78.8" y="154.9" transform="rotate(-90 78.8 154.9)">C1475</text>
<text x="94.4" y="152.1" transform="rotate(-90 94.4 152.1)">C1496</text>
<text x="96.2" y="155.5" transform="rotate(-90 96.2 155.5)">C1419</text>
<text x="97.9" y="155.5" transform="rotate(-90 97.9 155.5)">C1418</text>
<text x="101.6" y="155.7" transform="rotate(-90 101.6 155.7)">C1420</text>
<text x="102.4" y="150.6" transform="rotate(-90 102.4 150.6)">R1403</text>
<text x="103.4" y="155.5" transform="rotate(-90 103.4 155.5)">C1421</text>
<text x="112.7" y="151.6" transform="rotate(-90 112.7 151.6)">TVS1223</text>
<text x="119.3" y="150.4" transform="rotate(-90 119.3 150.4)">TVS1201</text>
<text x="126.2" y="150.1">C1220</text>
<text x="136" y="150.5" transform="rotate(-90 136 150.5)">Q1201</text>
<text x="140" y="151.8" transform="rotate(-90 140 151.8)">R1232</text>
<text x="142" y="151.6" transform="rotate(-90 142 151.6)">R1231</text>
<text x="147.9" y="150.5" transform="rotate(-90 147.9 150.5)">R0930</text>
<text x="163.1" y="153.1" transform="rotate(-90 163.1 153.1)">C0941</text>
<text x="200.3" y="150.1" transform="rotate(-90 200.3 150.1)">C0761</text>
<text x="56.3" y="156.9">J1206</text>
<text x="78.9" y="158.4" transform="rotate(-90 78.9 158.4)">C1466</text>
<text x="94.9" y="158.8" transform="rotate(-90 94.9 158.8)">C1481</text>
<text x="95.8" y="157.4">L1451</text>
<text x="96" y="160.6">L1410</text>
<text x="99.2" y="160.7">L1409</text>
<text x="113.8" y="161.7">HOL1958</text>
<text x="133.6" y="161.1">TVS0909</text>
<text x="135.9" y="158.6" transform="rotate(-90 135.9 158.6)">R0915</text>
<text x="160" y="160.4" transform="rotate(-90 160 160.4)">C0810</text>
<text x="160.6" y="161.1">C0808</text>
<text x="160.6" y="159.3">C0809</text>
<text x="162.9" y="157">R0802</text>
<text x="197.9" y="160">R1205</text>
<text x="216.5" y="158.1">J1209</text>
<text x="222.7" y="158.1">J1207</text>
<text x="229" y="158.1">J1208</text>
<text x="235.5" y="158.1">J1211</text>
<text x="75.2" y="167.1">L1482</text>
<text x="75.2" y="165.2">C1428</text>
<text x="79.2" y="165.2">C1425 C1448</text>
<text x="82.6" y="166.9">L1418</text>
<text x="94.8" y="165.4" transform="rotate(-90 94.8 165.4)">C1414</text>
<text x="98.5" y="162.8">L1405</text>
<text x="135.1" y="163.3">R0916</text>
<text x="139" y="163.3">R0908</text>
<text x="169.2" y="162.1">C0725</text>
<text x="174.6" y="162.9" transform="rotate(-90 174.6 162.9)">C0726</text>
<text x="176.4" y="162.9" transform="rotate(-90 176.4 162.9)">C0807</text>
<text x="178.6" y="162.9" transform="rotate(-90 178.6 162.9)">C0806</text>
<text x="180.3" y="162.8" transform="rotate(-90 180.3 162.8)">C0801</text>
<text x="182.2" y="162.9" transform="rotate(-90 182.2 162.9)">R0823</text>
<text x="185.9" y="162.3">R0824</text>
<text x="205.6" y="162.1" transform="rotate(-90 205.6 162.1)">C1146</text>
<text x="207.4" y="162.1" transform="rotate(-90 207.4 162.1)">C1145</text>
<text x="50.2" y="169.7">ANT1903</text>
<text x="59.4" y="169.5">HOL9135</text>
<text x="75.9" y="170.6" transform="rotate(-90 75.9 170.6)">C1429</text>
<text x="77.5" y="170.7">C1490</text>
<text x="80.9" y="170.6">L1426</text>
<text x="81.5" y="168.6" transform="rotate(-90 81.5 168.6)">L1480</text>
<text x="84.5" y="170.6">C1411</text>
<text x="86.9" y="168.6" transform="rotate(-90 86.9 168.6)">L1402</text>
<text x="87.5" y="170.3">C1409</text>
<text x="89.9" y="168.4" transform="rotate(-90 89.9 168.4)">L1401</text>
<text x="233.7" y="169.5">TP1201</text>
<text x="240.2" y="173">MARK6404</text>
</g>
</svg>
